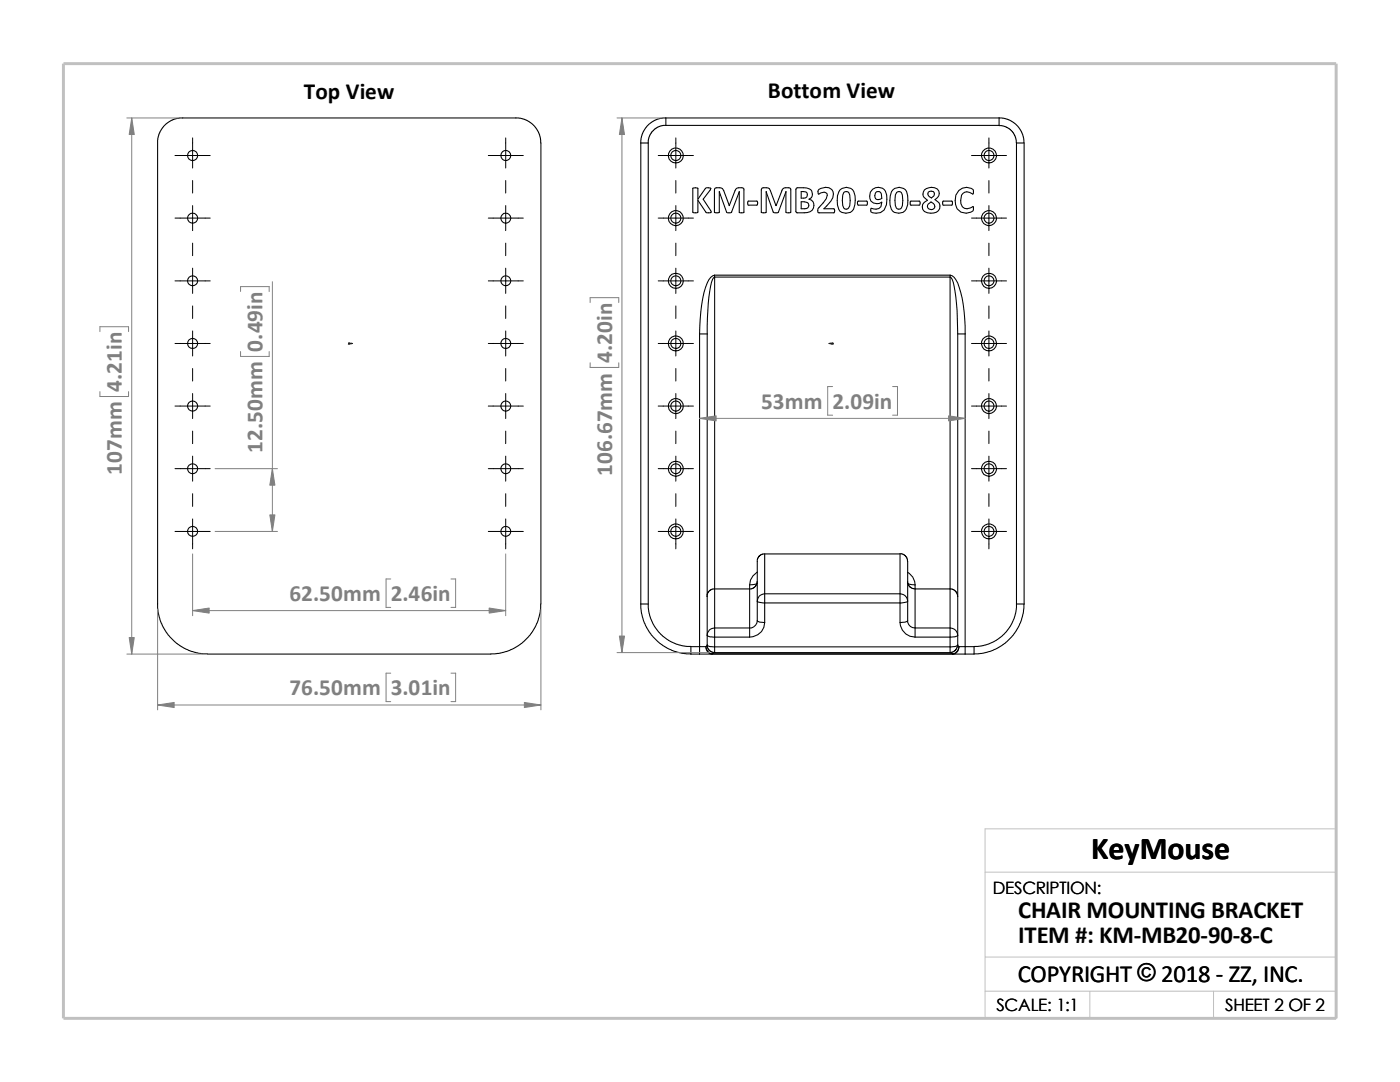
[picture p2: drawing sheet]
<svg xmlns="http://www.w3.org/2000/svg" width="279mm" height="216mm" viewBox="0 0 279 216" stroke-linecap="round" stroke-linejoin="round" font-family="sans-serif">
<path d="M196.6 174h70.1M196.6 191h70.1M196.6 197.8h70.1M217.5 197.8v5.4M242.2 197.8v5.4M26.8 203.2h239.9v-37.8h-70.1v37.8" fill="none" stroke="#c0c0c0" stroke-width=".2"/>
<path d="M12.7 12.7h254v190.5h-254z" fill="none" stroke="#c0c0c0" stroke-width=".59"/>
<g fill="none" stroke="#000" stroke-width=".21">
<path d="M31.5 28.5l.2-1.6 .9-1.7 1.5-1.1 1.7-.6h67.7l1.8 .6 1.4 1.1 1 1.7 .2 1.6v92M31.5 28.5v92.9l.4 2.3 .7 1.5 .9 1.5 1.4 1.4 1.8 1.2 1.6 .7 1.5 .4 1.6 .1M127.9 28.5v92M127.9 28.5h1.5M129.4 28.5v92M132.9 23.5l-.9 .1-1.1 .3-1.1 .7-.7 .6-1 1.7-.2 1.6M132.9 23.5h66.5M132.9 25h-.6l-.9 .3-1.1 .8-.8 1.3-.1 1.1M132.9 23.5v1.5M138.3 37.5a.91 .91 0 0 1 1 .1v2.2l1.5-2.2a.87 .87 0 0 1 1.1 0l-1.6 2.2 1.6 2.5a.72 .72 0 0 1-1.1 0l-1.5-2.3v2.3a.69 .69 0 0 1-1 0zM143.6 38.3v4.1h-1v-4.5l.1-.4h.9l.6 .1 1.3 3.4M143.6 38.3l1.4 4a.85 .85 0 0 0 1 0l1.5-4"/>
<path d="M143.6 38.3h.1M147.5 38.3v4.1l.8 .1 .2-.1v-4.7l-.4-.2h-.7a.71 .71 0 0 0-.7 .6l-1.2 2.9M147.5 38.3h.1M152.9 38.3v4l-.8 .2-.2-.1v-4.5l.2-.4h.9l.5 .1 1.4 3.4 1.1-2.9a.71 .71 0 0 1 .7-.6h.7a.37 .37 0 0 1 .4 .4v4.4a.76 .76 0 0 1-.9 .1l-.1-4.1M152.9 38.3l1.4 4a.91 .91 0 0 0 1.1 0l1.4-4M152.9 38.3h.1M156.8 38.3h.1M158.9 37.5h.1a4.5 4.5 0 0 1 2.8 .4 1.19 1.19 0 0 1-.3 1.9 1.36 1.36 0 0 1 .9 1.4 1.36 1.36 0 0 1-1.3 1.2l-2.1 .1-.2-.3zM159.9 38.2l1 .1a.69 .69 0 0 1 .2 .8 .69 .69 0 0 1-.7 .4h-.5zM163.4 37.8a1.96 1.96 0 0 1 2.8 .4 2.73 2.73 0 0 1-1.2 2.9l-.6 .6h2a.56 .56 0 0 1 0 .8l-3.1-.1a.91 .91 0 0 1 .1-1l1.5-1.7 .2-.8a.64 .64 0 0 0-.6-.5l-1.1 .3-.2-.5zM167.7 37.8a1.74 1.74 0 0 1 1.9-.3 1.74 1.74 0 0 1 1 1.6 4.2 4.2 0 0 1-.5 3 1.72 1.72 0 0 1-1.9 .4 1.72 1.72 0 0 1-1.1-1.6 3.8 3.8 0 0 1 .6-3.1zM168.4 38.4a.78 .78 0 0 1 1 0 4 4 0 0 1-.1 3.1 .62 .62 0 0 1-.9 0 4.3 4.3 0 0 1 0-3.1z"/>
<path d="M174.2 37.8a1.68 1.68 0 0 1 1.7-.3 1.68 1.68 0 0 1 1.1 1.4l-.1 2a2.13 2.13 0 0 1-3.1 1.4v-.6l.1-.1a1.58 1.58 0 0 0 1.9-.4l.2-.9a1.54 1.54 0 0 1-2 0 1.54 1.54 0 0 1-.3-1.9zM174.9 38.3a.66 .66 0 0 1 1 .4l.1 .9a.82 .82 0 0 1-1.4-.2l.1-.9zM178.2 37.8a1.72 1.72 0 0 1 1.9-.3 1.72 1.72 0 0 1 1 1.6 3.3 3.3 0 0 1-.9 3.3 1.71 1.71 0 0 1-2.6-1.5 4 4 0 0 1 .6-3.1zM178.9 38.4a.72 .72 0 0 1 1 0 4.3 4.3 0 0 1 0 3.1 .66 .66 0 0 1-1 0 4 4 0 0 1 0-3.1zM184.5 37.9a1.97 1.97 0 0 1 2.9 .2 1.35 1.35 0 0 1-.8 1.7l.8 .6a1.41 1.41 0 0 1-.1 1.7 1.41 1.41 0 0 1-1.5 .4 1.36 1.36 0 0 1-1.7-1.7l1-.8-.7-.6a1.21 1.21 0 0 1 .1-1.5zM185.3 38.3a.73 .73 0 0 1 1.2 .4l-.1 .4-.5 .4-.4-.3a.65 .65 0 0 1-.2-.9zM191.3 38a2.17 2.17 0 0 1 2.9-.2l.1 .7-.2 .2a1.39 1.39 0 0 0-2.2 .2 2.01 2.01 0 0 0 .6 2.7 2.26 2.26 0 0 0 1.7-.4l.1 .7a2.12 2.12 0 0 1-2.5 .4 2.12 2.12 0 0 1-1.2-2.3l.2-1.1zM199.4 23.5v1.5h-66.5M199.4 23.5l.9 .1 1 .3 .8 .4 .9 .8 1 1.5 .3 1v.9M199.4 25.1l1.3 .2 1.1 .7 .7 1 .4 1.5M202.9 28.5v92M202.9 28.5h1.5v92"/>
<path d="M142.6 54.9v.4M142.6 55.3v62.2M142.6 55.3h47M142.6 54.9h47M142.6 54.9a2.24 2.24 0 0 0-1.5 1.6 29.1 29.1 0 0 0-1.5 10.1M142.6 55.3a2.23 2.23 0 0 0-.8 1.8l-.4 3.4-.3 6.1M145.5 41h.1M149.3 40.2l1.7-.1a.49 .49 0 0 1 0 .8h-1.6l-.2-.1zM159.9 40.3a1.09 1.09 0 0 1 1.5 .7 .67 .67 0 0 1-.8 .7h-.7zM171.2 40.2l1.7-.1a.56 .56 0 0 1 0 .8h-1.7l-.1-.4zM181.7 40.2l1.7-.1a.49 .49 0 0 1 0 .8h-1.6l-.1-.1zM185.3 40.7l.5-.4 .5 .3a.67 .67 0 0 1 .2 .8 .67 .67 0 0 1-.7 .4l-.4-.1a.64 .64 0 0 1-.1-1z"/>
<path d="M188.1 40.2l1.8-.1a.56 .56 0 0 1 0 .8h-1.7zM189.6 55.3a2.23 2.23 0 0 1 .8 1.8l.6 4.8 .1 4.7M189.6 54.9a2.18 2.18 0 0 1 1.5 1.6 28 28 0 0 1 1.5 10.1M189.6 54.9v.4M189.6 55.3v62.2M139.6 66.6v62.4M139.6 66.6h1.5M141.1 66.6v60.2M191.1 66.6h1.5M191.1 66.6v52.4M192.6 66.6v62.4M142.6 117.5l-.6 .1-.5 .4-.3 .4-.1 .6"/>
<path d="M142.6 117.5v7.8M142.6 117.5h7M149.6 116.7v.8M149.6 117.5v7.8M151.1 116.4l-1.5 .3M151.1 120l.5 .2 1 .1M151.1 114.2a3 3 0 0 0-1.5 2.5M151.1 120v3.9M151.1 116l-.1 .6-.4 .6-1 .4M152.6 110.5h-.4l-.6 .3-.5 .8v8.4M152.6 110.5v8M152.6 118.5v1.8"/>
<path d="M152.6 110.5h27M152.6 118.5h27M152.6 118.5a1.45 1.45 0 0 0-1.5 1.5M179.6 110.5l.9 .2 .6 .9v8.4M179.6 110.5v8M179.6 118.5v1.8M179.6 118.5a1.52 1.52 0 0 1 1.5 1.5M181.1 120l-.2 .1-1.3 .2M181.1 116l.1 .5 .3 .5 .4 .3 .7 .2M181.1 114.2a2.82 2.82 0 0 1 1.5 2.5M181.1 120v3.9M181.2 116.4l1.4 .3"/>
<path d="M182.6 117.5h7M182.6 116.7v.8M182.6 117.5v7.8M189.6 117.5v7.8M189.6 117.5l.6 .1 .4 .3 .4 .5 .1 .6M191.1 119v7.8M107.9 120.5l-.1 1.6-.4 1.6-.6 1.5-1 1.5-1.7 1.7-1.4 .9-1.6 .7-1.6 .4-1.5 .1h-56.6M127.9 120.5h1.5M127.9 120.5l.1 1.8 .6 2 .9 1.8 1.1 1.2 1.7 1.5 1.7 1 2 .5 1.9 .2M129.4 120.5l.1 1.5 .4 1.5 .7 1.5 1.2 1.5 1.6 1.3 1.5 .7 1.5 .4 1.5 .1M137.9 130.5h1.7M139.6 129h1.3"/>
<path d="M139.6 129h-1.7v1.5M139.6 130.5h2.5M139.6 129v1.5M140.9 129a1.48 1.48 0 0 0 1.2 1.5M140.9 129a1.32 1.32 0 0 0 1.2 1.5M141.1 126.8a1.71 1.71 0 0 0 1.5 .3M141.1 128.7a1.71 1.71 0 0 0 1.5 .4M141.1 128.7l-.2 .3M141.1 126.8v1.9M141.1 128.7l.2 .7 .3 .5 1 .3M142.1 130.5h48M142.1 130.5h.1"/>
<path d="M142.6 130.2l-.5 .3M142.6 129.1v1.1M142.6 125.3v1.8M142.6 130.2h47M142.6 127.1v2M142.6 127.1h7M142.6 129.1h47M142.6 125.3h7M142.6 125.3a1.45 1.45 0 0 0-1.5 1.5M149.6 125.3v1.8M151.1 123.9a1.71 1.71 0 0 0 1.5 .3M151.1 123.9a1.5 1.5 0 0 1-1.5 1.4"/>
<path d="M152.6 124.2a2.92 2.92 0 0 1-3 2.9M152.6 120.3h27M152.6 120.3v3.9M179.6 124.2a3 3 0 0 0 3 2.9M179.6 120.3v3.9M181.1 123.9a1.92 1.92 0 0 1-1.5 .3M181.1 123.9a1.43 1.43 0 0 0 1.5 1.4M182.6 127.1h7M182.6 125.3h7M182.6 125.3v1.8M189.6 129.1v1.1M189.6 125.3v1.8"/>
<path d="M189.6 125.3a1.52 1.52 0 0 1 1.5 1.5M189.6 127.1v2M189.7 130.2l.4 .3M190.1 130.5h.1M190.1 130.5h2.5M191.1 128.7l-.3 1-.5 .3-.7 .2M191.1 126.8v1.9a1.92 1.92 0 0 1-1.5 .4M191.1 128.7l.3 .3M191.1 126.8a1.92 1.92 0 0 1-1.5 .3M191.4 129h1.2M191.4 129a1.57 1.57 0 0 1-1.3 1.5M191.4 129a1.39 1.39 0 0 1-1.3 1.5"/>
<path d="M192.6 129h1.8M192.6 129v1.5M194.4 129v1.5h-1.8M202.9 120.5l-.1 1.5-.4 1.5-.8 1.5-1.2 1.5-1.6 1.3-1.4 .7-1.6 .4-1.4 .1M202.9 120.5h1.5M204.4 120.5l-.2 1.8-.6 2-1.3 2.4-1.4 1.4-1.8 1.2-1.6 .7-1.5 .4-1.6 .1"/>
<circle cx="38.4" cy="31" r="1.01"/>
<circle cx="100.9" cy="31" r="1"/>
<circle cx="134.9" cy="31" r="1.49"/>
<circle cx="134.9" cy="31" r="1.01"/>
<circle cx="197.4" cy="31" r="1.5"/>
<circle cx="197.4" cy="31" r="1"/>
<circle cx="38.4" cy="56" r="1"/>
<circle cx="38.4" cy="43.5" r="1"/>
<circle cx="100.9" cy="56" r=".99"/>
<circle cx="100.9" cy="43.5" r=".99"/>
<circle cx="134.9" cy="56" r="1"/>
<circle cx="134.9" cy="43.5" r="1.5"/>
<circle cx="134.9" cy="56" r="1.5"/>
<circle cx="134.9" cy="43.5" r="1"/>
<circle cx="197.4" cy="56" r=".99"/>
<circle cx="197.4" cy="43.5" r="1.51"/>
<circle cx="197.4" cy="56" r="1.51"/>
<circle cx="197.4" cy="43.5" r=".99"/>
<circle cx="38.4" cy="68.5" r="1"/>
<circle cx="100.9" cy="68.5" r=".99"/>
<circle cx="134.9" cy="68.5" r="1"/>
<circle cx="134.9" cy="68.5" r="1.5"/>
<circle cx="197.4" cy="68.5" r=".99"/>
<circle cx="197.4" cy="68.5" r="1.51"/>
<circle cx="38.4" cy="81" r="1.01"/>
<circle cx="38.4" cy="93.5" r="1"/>
<circle cx="100.9" cy="81" r="1"/>
<circle cx="100.9" cy="93.5" r=".99"/>
<circle cx="134.9" cy="81" r="1.01"/>
<circle cx="134.9" cy="81" r="1.5"/>
<circle cx="134.9" cy="93.5" r="1.5"/>
<circle cx="134.9" cy="93.5" r="1"/>
<circle cx="197.4" cy="81" r="1"/>
<circle cx="197.4" cy="81" r="1.51"/>
<circle cx="197.4" cy="93.5" r="1.51"/>
<circle cx="197.4" cy="93.5" r=".99"/>
<circle cx="38.4" cy="106" r="1"/>
<circle cx="100.9" cy="106" r=".99"/>
<circle cx="134.9" cy="106" r="1"/>
<circle cx="134.9" cy="106" r="1.5"/>
<circle cx="197.4" cy="106" r=".99"/>
<circle cx="197.4" cy="106" r="1.51"/>
</g>
<g fill="#00f" stroke="#00f" stroke-width=".2">
<path d="M70 68.5h.4l-.4 .1z"/>
<path d="M165.4 68.5h.4v.1z"/>
</g>
<path d="M69.6 68.5h.8M69.6 68.4l.2 .3M69.7 68.5h.1M69.7 68.4v.3M69.8 68.4l-.3 .3M165.4 68.5h.9M166 68.4l.3 .3M166.1 68.5h.1M166.1 68.4v.3M166.2 68.4l-.3 .3" fill="none" stroke="#00f" stroke-width=".2"/>
<g fill="none" stroke="#000" stroke-width=".2">
<path d="M34.9 31h7.1M38.4 27.5v6M38.4 36v2.5M97.5 31h6.9M100.9 27.5v6M100.9 36v2.5M131.4 31h7M134.9 27.5v6M134.9 36v2.5M193.9 31h7M197.4 27.5v6M197.4 36v2.5"/>
<path d="M34.9 56h7.1M34.9 43.5h7.1M38.4 41v5M38.4 48.5v2.5M38.4 53.5v5M97.5 56h6.9M97.5 43.5h6.9M100.9 41v5M100.9 48.5v2.5M100.9 53.5v5M131.4 56h7M131.4 43.5h7"/>
<path d="M134.9 41v5M134.9 48.5v2.5M134.9 53.5v5M193.9 56h7M193.9 43.5h7M197.4 41v5M197.4 48.5v2.5M197.4 53.5v5M34.9 68.5h7.1M38.4 61v2.5M38.4 66v5M38.4 73.5v2.5"/>
<path d="M38.4 78.5v5M97.5 68.5h6.9M100.9 61v2.5M100.9 66v5M100.9 73.5v2.5M100.9 78.5v5M131.4 68.5h7M134.9 61v2.5M134.9 66v5M134.9 73.5v2.5M134.9 78.5v5M193.9 68.5h7"/>
<path d="M197.4 61v2.5M197.4 66v5M197.4 73.5v2.5M197.4 78.5v5M34.9 93.5h7.1M34.9 81h7.1M38.4 86v2.5M38.4 91v5M38.4 98.5v2.5M97.5 93.5h6.9M97.5 81h6.9M100.9 86v2.5"/>
<path d="M100.9 91v5M100.9 98.5v2.5M131.4 93.5h7M131.4 81h7M134.9 86v2.5M134.9 91v5M134.9 98.5v2.5M193.9 93.5h7M193.9 81h7M197.4 86v2.5M197.4 91v5M197.4 98.5v2.5"/>
<path d="M34.9 106h7.1M38.4 103.5v6M97.5 106h6.9M100.9 103.5v6M131.4 106h7M134.9 103.5v6M193.9 106h7M197.4 103.5v6"/>
</g>
<g fill="none" stroke="#808080" stroke-width=".2">
<path d="M25.3 23.5h10.1M26.3 23.5v107M123.1 23.5h8.8M124.1 23.5v106.7M48 58.2v-1h5.7v1M54.4 56.2v49.8M19.9 66.2v-1h5.8v1M19.9 78.1v1h5.8v-1M48 70.1v1h5.7v-1M117.8 60.4v-1h5.7v1M117.8 72.4v.9h5.7v-.9M166.2 77.1h-1v5.7h1"/>
<path d="M178.1 77.1h1v5.7h-1M42.9 93.5h12.5M139.6 83.5h53M38.4 110.5v12.4M42.9 106h12.5M78 115.5h-1v5.7h1M90 115.5h.9v5.7h-.9M100.9 110.5v12.4M25.3 130.5h15.1M31.5 121.5v20.1M38.4 121.8h62.5M78 134.3h-1v5.7h1"/>
<path d="M90 134.3h.9v5.7h-.9M107.9 121.5v20.1M123.1 130.2h18.5M31.5 140.7h76.4"/>
</g>
<g fill="#808080" stroke="#808080" stroke-width=".2">
<path d="M38.4 121.8l3.3-.5v1z"/>
<path d="M97.6 121.3l3.3 .5-3.3 .5z"/>
<path d="M25.8 127.2h1l-.5 3.3z"/>
<path d="M26.3 23.5l.5 3.3h-1z"/>
<path d="M104.6 140.2l3.3 .5-3.3 .5z"/>
<path d="M31.5 140.7l3.3-.5v1z"/>
<path d="M54.4 93.5l.5 3.3h-1.1z"/>
<path d="M53.8 102.7h1.1l-.5 3.3z"/>
<path d="M139.6 83.5l3.3-.5v1z"/>
<path d="M189.3 83l3.3 .5-3.3 .5z"/>
<path d="M123.6 126.9h1l-.5 3.3z"/>
<path d="M124.1 23.5l.5 3.3h-1z"/>
</g>
<text font-size="6.4" x="217.8" y="171.4">KeyMouse</text>
<g font-size="4.9">
<text x="203.2" y="183.2">CHAIR MOUNTING BRACKET</text>
<text x="203.2" y="188.1">ITEM #: KM-MB20-90-8-C</text>
<text x="203.1" y="195.9">COPYRIGHT © 2018 - ZZ, INC.</text>
<text x="203.1" y="195.9">COPYRIGHT ©</text>
</g>
<g font-size="4.6">
<text x="60.6" y="19.7">Top View</text>
<text x="153.2" y="19.6">Bottom View</text>
</g>
<g font-size="4.6" fill="#808080">
<text x="52.4" y="70.1" transform="rotate(-90 52.4 70.1)">0.49in</text>
<text x="122.2" y="72.4" transform="rotate(-90 122.2 72.4)">4.20in</text>
<text x="24.3" y="78.1" transform="rotate(-90 24.3 78.1)">4.21in</text>
<text x="151.9" y="81.6">53mm</text>
<text x="166.2" y="81.6">2.09in</text>
<text x="24.3" y="94.8" transform="rotate(-90 24.3 94.8)">107mm</text>
<text x="52.4" y="90.4" transform="rotate(-90 52.4 90.4)">12.50mm</text>
<text x="122.2" y="95" transform="rotate(-90 122.2 95)">106.67mm</text>
<text x="57.7" y="120">62.50mm</text>
<text x="78" y="120">2.46in</text>
<text x="57.7" y="138.8">76.50mm</text>
<text x="78" y="138.8">3.01in</text>
</g>
<g font-size="3.4">
<text x="198.2" y="178.5">DESCRIPTION:</text>
<text x="198.8" y="201.7">SCALE: 1:1</text>
<text x="244.5" y="201.7">SHEET 2 OF 2</text>
</g>
</svg>
